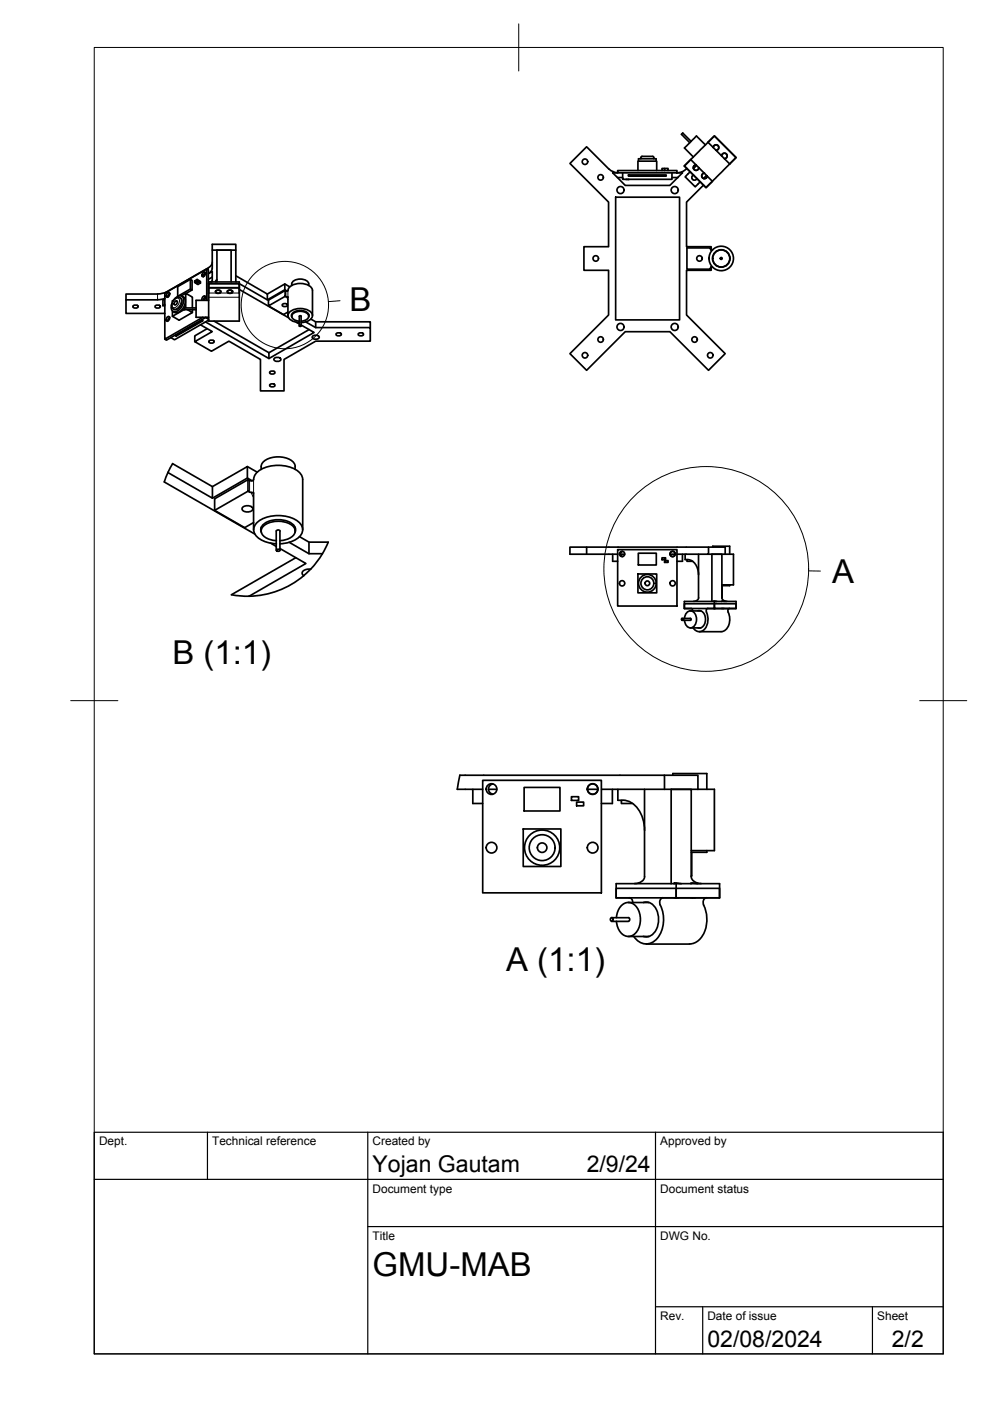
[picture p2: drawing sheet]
<svg xmlns="http://www.w3.org/2000/svg" width="210mm" height="297mm" viewBox="0 0 210 297" stroke-linecap="round" stroke-linejoin="round" font-family="sans-serif">
<!-- layer: Visible -->
<g fill="none" stroke="#000" stroke-width=".36">
<path d="M129.1 35.8l-4.7-4.7-3.6 3.6 8.2 8.1v9.5h-5.2v5h5.2v9.5l-8.2 8.2 3.6 3.5 8.2-8.2h9.4l8.2 8.2 3.6-3.5-8.2-8.2v-9.5h5.2v-.7M129.1 35.8l1.1 .7 .8 .1h-1.1l1 1h1.1M130.9 37.6l1.7 1.7h9.4l1.7-1.7M131 36.2h12.5v.4h-12.5zM132 36.6v1.4h10.5v-1.4M132.7 38h.6M133.2 37.1h8v.2h-8zM135.3 36.2v-2h3.9v2M135.4 34.2v-.5h3.7v.5M135.9 33.4v.3M138.4 33.2h-1.2a1.28 1.28 0 0 0-1.3 .2M138.4 33.2h.1l.1 .5"/>
<path d="M140.9 36.2v-.5h.7v.5M140.9 35.7h-.5v.5M142.5 37.6h1.2M143.5 36.6h1.2l-1 1M145.6 35.7l-.8 .6-1.2 .3M146.3 36.4l-1 1.1 2.1 2.1 1.1-1M146.5 33.8l-1.4 1.4 4.6 4.6 5-5M146.5 33.8l4.5 4.6-1.3 1.4-4.6-4.6zM146.5 30l-1.7-1.8-.3 .3 1.7 1.8M147 37.1l-.3 .4 .2 .5 .5 .2 .4-.3M147.6 35a.58 .58 0 0 0-.6 .5 .58 .58 0 0 0 .6 .6 .58 .58 0 0 0 .6-.6M147.7 35.1l-.7 .6"/>
<path d="M149.2 39.3l-3.6 3.5v9.5h5.2v.7M149.4 36.7a.58 .58 0 0 0-.6 .6 .58 .58 0 0 0 .6 .6 .58 .58 0 0 0 .5-.6M149.6 30.7l-1.9-1.9-2.6 2.6 1.9 1.9M149.8 37.2l-.6 .7M150.1 30.2l1.4-1.4 4.6 4.6-1.4 1.4M150.1 30.2l-3.6 3.6M150.1 30.2l4.6 4.6M151.2 31.3a.58 .58 0 0 1 .6-.6 .58 .58 0 0 1 .6 .6 .58 .58 0 0 1-.6 .6M153 33a.58 .58 0 0 1 .6-.5 .58 .58 0 0 1 .6 .6 .58 .58 0 0 1-.6 .5M40.4 59.2v2.1l.3 .2-1.2 .7M41.8 59.3l.1 .4M41.8 59.6l-.5 .3 .4 .1"/>
<path d="M42.1 59.5l-.3-.2-.5 .3v.3M42.2 59.5v.3l.3 .2-.5 .3-.3-.2 .5-.3M43 57.9l.2-.2h.3a.61 .61 0 0 1 0 .7 .61 .61 0 0 1-.7 .2zM43.6 57.9l-.4 .3-.1 .4M43.8 57l.4 .2v6.5M45 53h5l.1 6.8M45 59.6l-.1 .2M45 58.8l-.8 .4M45 58.8v.8M45 59.6l-.3 .2M45 55.6a1.42 1.42 0 0 1-.8 1.2l-9.2 5.2-1.6 .3h-6.7v1.3M46 59.8v-6.8h3v6.8"/>
<path d="M46 59.3l-.3 .5M50 53v-1.2h-5v5.1a1.42 1.42 0 0 1-.8 1.1l.8-.5v1.3M50 58.5l6.7 3.8v1.3M130.5 41.8h13.6v26h-13.6zM150.7 53l-.1-.4h-5v4.5h5l.1-.5h.4M151.1 53h-.4M28.2 64.9a.64 .64 0 0 1 1.1 .2 .64 .64 0 0 1-1.1-.2zM32.9 64.9a.64 .64 0 0 1 1.1 .2 .64 .64 0 0 1-1.1-.2zM34.5 64.8h.4M34.9 63.3l-1.5 .2-6.7 .1v2.8h8.2M34.9 63.3l-.4 .3v1.2M34.9 64.6l-.4 .2"/>
<path d="M35.4 62.2l.2-.1h.3a.61 .61 0 0 1 0 .6 .61 .61 0 0 1-.7 .3zM35.4 67.3l.2-.2 .3 .1a.61 .61 0 0 1 0 .6 .61 .61 0 0 1-.7 .2zM35.7 62.9l.3-.7-.3 .4-.1 .4M36 67.3l-.3 .4-.1 .4M36.6 65.9v1.2M36.8 63.7l-.2 .1v.3M37 63.4a1.31 1.31 0 0 1 1.7-.5 2.31 2.31 0 0 1-1.9 3.2 1.17 1.17 0 0 1-.4-1.7M37.1 64l.3-.2 .2 .2-.2 .5-.3 .2-.2-.3zM37.4 71.1v.2l5.7-3.3-.2-.1-5.7 3.2 .2 .2M38.3 63.2a1.61 1.61 0 0 1-1.4 2.4l-.3-.2-.2-.4 .2-1.1 .8-.8 .5-.1 .4 .2M38.5 62.8l.4 .2M38.9 63a1.93 1.93 0 0 1-.3 2.6 1.32 1.32 0 0 1-1.9 .4"/>
<path d="M39.1 65.6l-2.5 1.5 1.4 .8 2.8-1.6-1-.6M39.4 65.3v-3.1l1.4 .8v2.3M39.4 62.2l-1 .5M40.4 61.3l-2.7 1.6M40.7 61.5v-2.1l-.3-.2-2.7 1.6v2M40.8 65.7v.6M41.6 65.3h-2.5v.4h2.5M42.5 60v-.3l-.3-.2-.5 .3v.3M42.8 63.7a.54 .54 0 0 1 .1-.7 .54 .54 0 0 1 .7-.1l-.1 .4-.3 .4M43.6 68.2l13.4 7.8 9.6-5.5-2.8-1.6M43.6 62.9l-.3 .3-.2 .5M43.6 67.3l.6 .4"/>
<path d="M43.7 67.3l-8.4 4.8-.4-.2M43.8 63.7v-6.7l-8.9 5.2v9.7l8.1-4.6M43.9 69.7l-2.6 1.5v1.2M44.2 63.7h-2.6v3.6h2.6M44.2 62.1v6h6.5v-6M44.2 62.1v-1.1h6.5v1.1M44.2 62.1v-1.9h6.5v.8h-6.5v-1.2h6.5v2.3M44.2 67.9l-7.2 4.1-.8-.4M44.2 60v.1M44.2 60.1v.1M44.2 62.2h.1M44.3 72.3a.64 .64 0 0 1 1.1 .2 .64 .64 0 0 1-1.1-.2z"/>
<path d="M45.4 68.1l11.6 6.7v1.2M45.7 61.8a.64 .64 0 0 1 1.1 .1 .64 .64 0 0 1-1.1-.1zM45.8 61.6l.7-.1 .3 .3v.2l-.7 .2a.38 .38 0 0 1-.3-.6zM48.2 61.8a.64 .64 0 0 1 1.1 .1 .64 .64 0 0 1-1.1-.1zM48.3 61.6l.7-.1 .3 .3v.2l-.7 .2a.38 .38 0 0 1-.3-.6zM50.7 60.1l6 3.5 3.7-2.2 .5 .3M50.7 61.4l10.5 6M56.9 63.6l3.6-2v1.2l-3.6 2.1zM56.9 64.9l3.2 1.8 .9-.5M57.2 78.9a.64 .64 0 0 1 1.1 .2 .64 .64 0 0 1-1.1-.2zM58.3 75.9l.5-.1a.58 .58 0 0 1 .7 .5l-.7 .3a.58 .58 0 0 1-.7-.5zM59.8 64.6a.64 .64 0 0 1 1.2 .2 .64 .64 0 0 1-1.2-.2z"/>
<path d="M60.4 61.4v-1.2l-3.7 2.1M60.4 60.2l1 .6M60.5 62.8l.3 .1M60.5 61.6l.1 .1M60.6 61.7h.3a2.47 2.47 0 0 1 2.8-1.6 2.29 2.29 0 0 1 2.6 1.5v5.3M60.8 63h.2v3.9M61.8 60.5a1.42 1.42 0 0 1 1.9-1.3 1.38 1.38 0 0 1 1.7 1.3M61.8 66.7v.4M61.9 67.2a1.29 1.29 0 0 1 1.5-1.4h.5a1.29 1.29 0 0 1 1.5 1.4M62.8 68.3l.7 .4M63.5 68.1a1.53 1.53 0 0 1-1.6-1.1 2.22 2.22 0 0 1 3.5-.3 .94 .94 0 0 1-1 1.3l-.5 .1M63.5 68.4a2.13 2.13 0 0 1-2.4-1.6 2.35 2.35 0 0 1 2.6-1.4 2.35 2.35 0 0 1 2.5 1.4 2.13 2.13 0 0 1-2.3 1.6"/>
<path d="M63.5 69l.4 .1-.2 .1zM63.8 67.1v2M63.9 67.1l-.2-.2-.2 .2v2M64.8 68.2l2.1 1.3h11.6v2.8h-11.6l-6.7 3.9v6.7h-5v-6.7l-6.7-3.9-3.7 2.2-3.5-2.1 3.7-2.1-2.5-1.4M65.4 66.7v.4M65.5 69.9l-8.5 4.9M65.9 67.7l1 .5v1.3M66.4 71.2l.5-.1a.58 .58 0 0 1 .8 .5l-.8 .3a.58 .58 0 0 1-.7-.5zM66.9 68.2h11.6v1.3M71.2 70.8a.64 .64 0 0 1 1.2 .2 .64 .64 0 0 1-1.2-.2zM75.9 70.8a.64 .64 0 0 1 1.2 .2 .64 .64 0 0 1-1.2-.2zM36.6 98.3l8.4 4.9v2.4l-9.4-5.4"/>
<path d="M36.6 98.3l-1 1.9M52.5 98.9l2 1.2M55.4 98.9a2.75 2.75 0 0 1 2.8-2 4.4 4.4 0 0 1 4.3 1.6l.1 .4M55.4 98.9v.6M57.2 81.6a.64 .64 0 0 1 1.1 .2 .64 .64 0 0 1-1.1-.2zM62.6 98.9v.6M34.8 102.2l19.2 11M35.6 100.2l-.8 2M45.5 105.8l7.1-4.1v2.4l-7.1 4.1zM45.5 108.2l6.4 3.7 1.9-1.1M51.4 107.6a1.43 1.43 0 0 1 2.2 .3 1.33 1.33 0 0 1-2.3 0zM52.5 101.4v-2.5l-7.5 4.3"/>
<path d="M52.6 104.1l1.2 .4v7.8M53.4 101.9l-.9-.5-7.5 4.2M53.8 101.7l-.5 .2-.7-.2M53.8 101.7a3.2 3.2 0 0 1 2.6-2.6 7.7 7.7 0 0 1 7.1 1l.6 1 .1 .6v10.6M55.4 111.8v.8M55.4 112.9a1.79 1.79 0 0 1 1.5-2.3 5.1 5.1 0 0 1 5.6 1l.2 .8-.2 .5M57.4 115.2l1.2 .7M58.6 116.7v-4.1l.4-.2 .4 .2v4.1M58.6 114.6a3.4 3.4 0 0 1-3.2-1.7 2.1 2.1 0 0 1 2-2.2 4.6 4.6 0 0 1 5.1 1.3 1.82 1.82 0 0 1-1.6 2.3l-1.5 .3M58.6 115.3a5.7 5.7 0 0 1-4.5-2 2.22 2.22 0 0 1 1.3-3.2 7.9 7.9 0 0 1 7.8 .5 2.11 2.11 0 0 1-.3 3.7 7.1 7.1 0 0 1-3.5 1M58.6 116.6l.5-.1 .3 .2-.5 .2zM59.4 116.3l5.5 3.2-12.1 6.9"/>
<path d="M61.3 115l4.2 2.4h2.8M62.6 111.8v.8M62.7 118.2l-13.6 7.9 3.7 .3M63.5 113.8l2 1.1M69.6 114.9h-4.1v2.5M69.6 114.9l-1.5 3-2.2 2.8M124.4 117.5v-1.5h-3.6v1.5h10.2M124.4 116h25.8v1.5h-6.6M129.9 117.5v1.5h1.1M131 116.5h12.5v12h-12.5zM131.6 117.5h.8M132 116.9a.56 .56 0 0 0-.4 .5 .56 .56 0 0 0 .4 .6"/>
<path d="M135.3 117.3h3.8v2.5h-3.8zM140.4 118.3h.7v.4h-.7zM140.9 118.9h.7v.3h-.7zM142 117.5h1.2M144.7 117.5v1.5h-1.2M145.3 117.5v1.1a2.75 2.75 0 0 1 2.8 3.2M145.6 118.6v.4h1.2M148.1 117.5v9.2a.95 .95 0 0 1-1 .8M150.2 116h3.6v1.5M150.2 117.5h3.6M151.1 116v-.2h3.6v1.7M153.8 117.5h1.7v6.5h-2.4"/>
<path d="M64.4 122.1l1.4-1.4a1.4 1.4 0 0 0-1.7 .9l.3 .5a18.4 18.4 0 0 1-11.6 4.3M135.3 121.7h3.9v4h-3.9zM144.5 131.2l.3 .1-.2 .2zM144.6 131.1h1.8l.1 .2-.1 .2h-1.8M145.1 131.1a1.27 1.27 0 0 1 .6-1.3 1.27 1.27 0 0 1 1.5 .1 2.03 2.03 0 0 1-.7 3.2 1.46 1.46 0 0 1-1.4-1.6M146.4 133.1h2.2M146.4 129.5h2.2M146.9 129.5l-.3-.5h-1.5v-1h11v1h-6l-.3 .3v.5M148 129.5a1.56 1.56 0 0 1 1.6 2 1.46 1.46 0 0 1-1.6 1.6M148.3 133.9h4.6M149.8 129.8a3 3 0 0 1-1.2 4.1 1.53 1.53 0 0 1-1.6-.8M151.3 129h.4"/>
<path d="M151.3 127.5h.7M151.5 127.5v1.5h4.6v-1.5h-11v1.5h6.4v-1M153 129h.5M153 127.5h.8M153.1 126.7h.1M154.1 127.5a.95 .95 0 0 1-1-.8v-9.2h-2.2v10M154.4 129.8a3.1 3.1 0 0 1-1.1 4.1h-.4M154.7 129l-.3 .3v.5M154.7 124v.2h-1.6v2.5M100.2 167.4v3h2.1M102.3 165.4h25.2v23.9h-25.2zM102.3 167.4l-5.3-.1 .5-3 43.4 .1v3"/>
<path d="M103.5 167.4h1.8M104.5 166.2a1.09 1.09 0 0 0-.9 1.1 1.09 1.09 0 0 0 .9 1.1M110.9 175.8h8v7.9h-8zM111.1 166.9h7.6v5h-7.6zM121.2 168.9h1.5v.8h-1.5zM122.3 170.1h1.4v.7h-1.4zM124.5 167.4h2.2M127.6 167.4h20.4M129.8 167.4v3h-2.3M131 167.4v2.3h1.1M131.7 169.7v.7h2.4M132.1 169.7a5.1 5.1 0 0 1 4.3 4.3l.3 2.1"/>
<path d="M136.7 167.4v18.4a1.9 1.9 0 0 1-2.2 1.5M140.9 164.4h7.1v3M142.7 164.4v-.4h7.2v3.4M148 167.4h3.5v12.9h-4.9M129.6 194.6a.35 .35 0 0 1 .4 .3 .35 .35 0 0 1-.4 .4l-.2-.4zM129.7 195.4h3.5M129.7 194.6h3.5M130.7 194.6a3.1 3.1 0 0 1 2.7-3.3 3.6 3.6 0 0 1 2.3 4.4 2.81 2.81 0 0 1-2.9 2.8 3.3 3.3 0 0 1-2.1-3.2M133.2 198.6h4.4M133.2 191.4h4.4M133.2 194.5l.3 .4-.3 .4M133.4 190.4h-2.8v-2.1h22v2.1l-12-.1a1.07 1.07 0 0 0-.6 1.6 6.5 6.5 0 0 1-1.2 7.6 2.92 2.92 0 0 1-4.4-1"/>
<path d="M133.4 190.3l.5 .3 .3 .8M136.4 191.3a2.71 2.71 0 0 1 3.2 2.7 4.2 4.2 0 0 1-1.6 4.4l-1.1 .2-.5-.1M143 190.4h.8M143 187.4l.1-.2 1.4 .2M143.4 187.4v3h9.2v-3h-22v3h12.8v-2.1M146.5 190.4h.9M146.5 187.4l.2-.2 1.3 .2M146.7 180.7l-.1 5M148.7 187.3a1.9 1.9 0 0 1-2.1-1.5v-18.4h-4.3v20M149.8 190.3a1.07 1.07 0 0 0-.6 1.6 6.5 6.5 0 0 1-1.3 7.7l-1.1 .5h-.6l-9.2 .1M149.9 180.3v.4h-3.3"/>
<circle cx="124" cy="34.3" r=".58"/>
<circle cx="127.3" cy="37.6" r=".58"/>
<circle cx="126.3" cy="54.8" r=".58"/>
<circle cx="131.6" cy="40.3" r=".75"/>
<circle cx="143.1" cy="40.3" r=".75"/>
<circle cx="148.3" cy="54.8" r=".58"/>
<circle cx="152.9" cy="54.8" r="1.85"/>
<circle cx="152.9" cy="54.8" r=".2"/>
<circle cx="152.9" cy="54.8" r="1.81"/>
<circle cx="152.9" cy="54.8" r="2.59"/>
<circle cx="124" cy="75.3" r=".58"/>
<circle cx="127.3" cy="72" r=".58"/>
<circle cx="131.6" cy="69.3" r=".75"/>
<circle cx="143.1" cy="69.3" r=".75"/>
<circle cx="147.3" cy="72" r=".58"/>
<circle cx="150.6" cy="75.3" r=".58"/>
<circle cx="131.9" cy="117.5" r=".56"/>
<circle cx="142.6" cy="117.5" r=".56"/>
<circle cx="131.9" cy="123.7" r=".56"/>
<circle cx="137.2" cy="123.7" r="1.38"/>
<circle cx="137.3" cy="123.7" r="1.87"/>
<circle cx="137.3" cy="123.7" r=".5"/>
<circle cx="142.6" cy="123.7" r=".56"/>
<circle cx="104.2" cy="179.7" r="1.13"/>
<circle cx="104.2" cy="167.3" r="1.13"/>
<circle cx="114.9" cy="179.7" r="3.7"/>
<circle cx="114.9" cy="179.7" r="2.74"/>
<circle cx="114.9" cy="179.7" r="1.01"/>
<circle cx="125.7" cy="167.3" r="1.09"/>
<circle cx="125.7" cy="167.3" r="1.13"/>
<circle cx="125.7" cy="179.7" r="1.13"/>
</g>
<!-- layer: Visible Narrow -->
<g fill="none" stroke="#000" stroke-width=".21">
<path d="M44.2 56.8v1.2M33.4 62.3v1.3M35.3 61.9h.1M37 63.5l.3-.2 .5-.1a1.32 1.32 0 0 1-1.1 2 1.14 1.14 0 0 1 .3-1.7zM38.1 63.1a1.61 1.61 0 0 1-1.3 2.4M44.2 62.1h1.7M44.2 63h6.5M46.6 62.1h1.8M49.1 62.1h1.6M60.6 61.7v1.2M60.8 63l.3 .5M61 61.6v1.4"/>
<path d="M61.1 63h.1M52.9 101.9v2.4M53.3 104.4l.5 1.1M53.8 101.7v2.8M53.8 104.5h.1"/>
</g>
<!-- layer: BORDER -->
<path d="M20 10.1h180v276.9h-180zM110 5.1v10M15 148.6h10M195 148.6h10" fill="none" stroke="#000" stroke-width=".21"/>
<!-- layer: TITLEBLOCK -->
<path d="M20 240.1h180v46.9h-180zM20 250h180M44 240.1v9.9M78 240.1v46.9M139 240.1v46.9M78 260.1h122M139 277.1h61M149 277.1v9.9M185 277.1v9.9" fill="none" stroke="#000" stroke-width=".25"/>
<!-- layer: Detail Boundary -->
<g fill="none" stroke="#000" stroke-width=".21">
<path d="M72.1 63.8l-2.5 .2M171.4 121l2.5 .1"/>
<circle cx="60.4" cy="64.7" r="9.3"/>
<circle cx="149.7" cy="120.6" r="21.7"/>
</g>
<g font-size="7">
<text x="74.1" y="65.9">B</text>
<text x="176.4" y="123.7">A</text>
<text x="36.6" y="140.7">B (1:1)</text>
<text x="107.3" y="205.8">A (1:1)</text>
<text x="79" y="270.6">GMU-MAB</text>
</g>
<g font-size="4.9">
<text x="79" y="248.5">Yojan Gautam</text>
<text x="124.4" y="248.5">2/9/24</text>
<text x="150" y="285.5">02/08/2024</text>
<text x="189.1" y="285.7">2/2</text>
</g>
<g font-size="2.5">
<text x="21" y="242.9">Dept.</text>
<text x="45" y="242.9">Technical reference</text>
<text x="79" y="242.9">Created by</text>
<text x="140" y="242.9">Approved by</text>
<text x="79" y="252.8">Document type</text>
<text x="140" y="252.8">Document status</text>
<text x="79" y="262.9">Title</text>
<text x="140" y="262.9">DWG No.</text>
<text x="140" y="279.9">Rev.</text>
<text x="150" y="279.9">Date of issue</text>
<text x="186" y="279.9">Sheet</text>
</g>
</svg>
